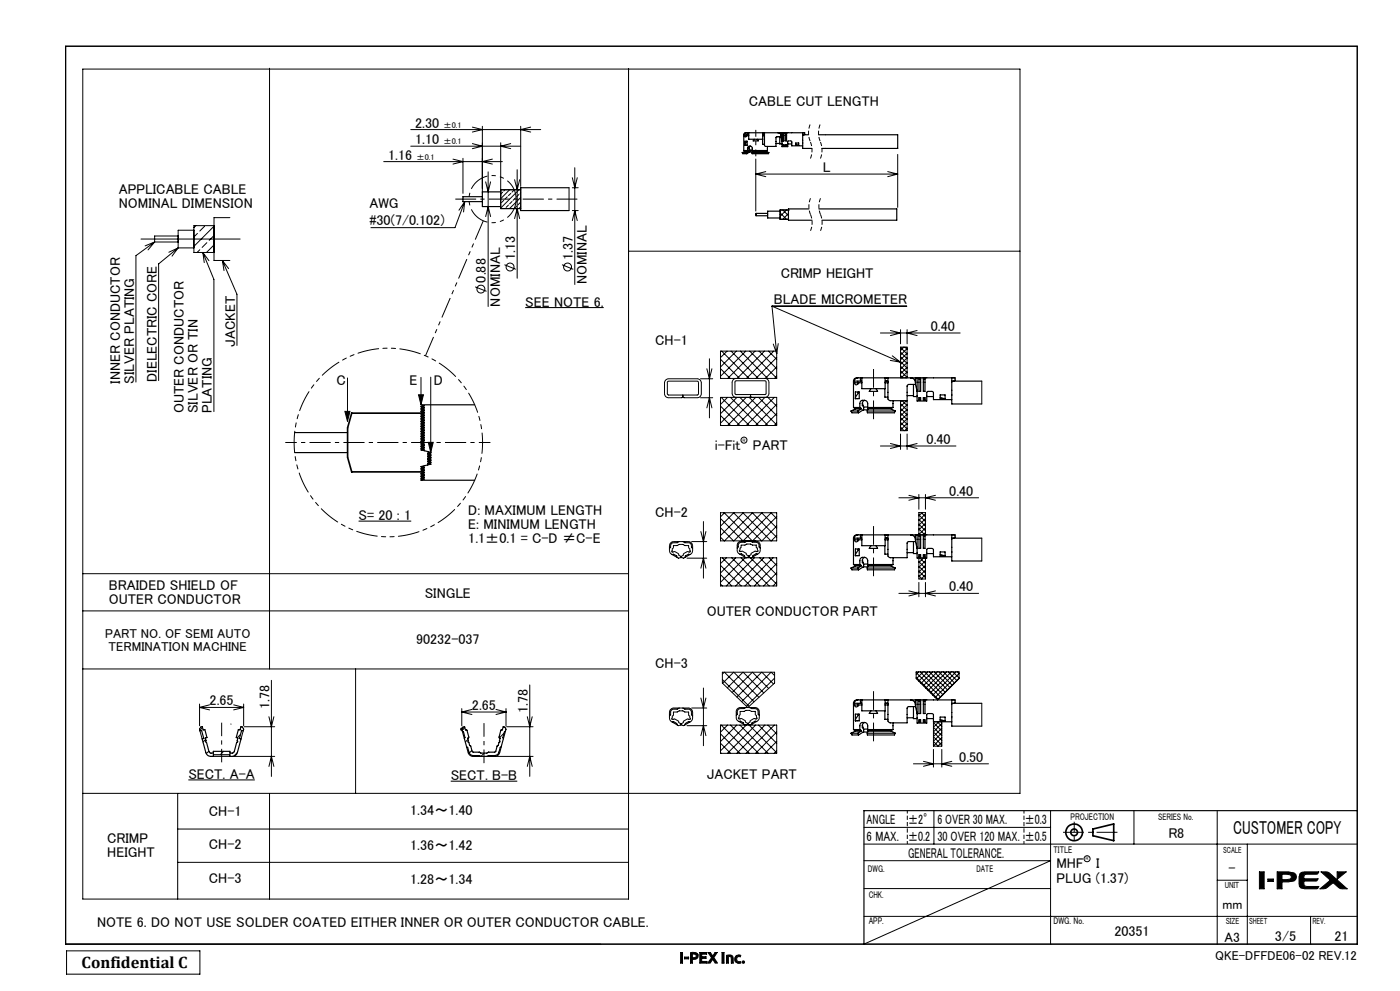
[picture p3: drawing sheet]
<svg xmlns="http://www.w3.org/2000/svg" width="420mm" height="297mm" viewBox="0 0 420 297" stroke-linecap="round" stroke-linejoin="round" font-family="sans-serif">
<g fill="none" stroke="#000" stroke-width=".35">
<path d="M19.7 13.9h387.5v269.1h-387.5zM223.9 39.8l-.5 .1-.3 .3v4.9M223.9 39.8l-.4 .1-.2 .5M223.9 39.8h4.9M224.4 39.8v.6M224.6 39.8v.9M228.8 39.8v.9M228.8 39.8h4.6M229.1 39.8h.2v.9M233.4 39.8a.85 .85 0 0 1 .9 .9M233.4 39.8h.9M234.3 39.8v.9"/>
<path d="M234.3 39.8h6.5M234.6 39.8v2.5M234.9 39.8v2.4h.3v-2.4M235.7 39.8v2.4h.3v-2.4M240.8 39.8v4.7h2.8M240.8 39.8h.6l-.2 .6M144.7 58.9h-5.8v1.5h5.8M150.2 57.5h-5.5v4.4h5.5M156.2 56.9h-6v5.6h6M170.7 56.3h-14.5v6.8h14.5M222.7 45.8h1.2M222.7 45.8l.1 .3h1.2"/>
<path d="M223.1 45.1h1.2M223.1 45.1l.3 .2M223.3 40.4h1.3M223.3 40.4v.3M223.3 40.7a.39 .39 0 0 0 .4 .4 .39 .39 0 0 0 .4-.4h.5M223.3 40.7h.6v.2M223.4 45.4h1.1M223.4 45.3h1.1M223.4 45.4l-.7 .4M223.4 45.3v.1M223.5 42.3h.7v1.2h-.7zM223.9 45.8l.1 .3"/>
<path d="M224 42.3l-.5 1.2M224.3 45.1v-.7a.71 .71 0 0 1 .7-.6 .71 .71 0 0 1 .7 .6v.7M224.3 45.1l.2 .2M224.5 45.4l-.6 .4M224.5 45.3v.1M224.6 40.7v1h4.2v-1M224.8 44.3l.1 .6M224.9 45h.8M224.9 45.5h.8M225.1 43.8a.8 .8 0 0 0-.1 1.4l-.1 .4-.9 .5M225.6 45.8v.3h4.9l.1-.3M225.6 45.8h5"/>
<path d="M225.7 45.1h4.5M225.7 45.1v.2M225.7 45.4h4.2M225.7 45.3h4.2M225.7 45.4l-.1 .4M225.7 45.3v.1M226.3 41.7l-.3 .5h1.5l-.3-.5M228.8 41.7v1.5h.5M228.8 40.4h.5M228.8 40.7h.5M229.1 40.4l.2 .1M229.3 40.7v2.4a.56 .56 0 0 0 .4 .8h3.1v-2.8l1.5-.1"/>
<path d="M229.9 45.4l.7 .4M229.9 45.3v.1M230.2 45.1l-.3 .2M230.3 43.9l-.1 1.2M232.8 43h1.1M233.9 41v2.1h.7M234.3 40.7v.3M234.3 41l.3 1.2M234.6 42.2h.1M234.9 43.4h.3v.4h-.3zM234.9 40h.3M234.9 43.6h.3"/>
<path d="M235.7 43.4h.3v.4h-.3zM235.7 40h.3M235.7 43.6h.3M236.3 43.1h1.2M236.5 42.2l-.2 .2v1.6h-1.7v-1.7M237.2 42.2l.3 .3v1.2h3.3M238.7 42.9h.9v.7h-.9zM238.7 43.3l.9 .3M240.8 40.4h1.8M245.6 40.4h23.7v4.1h-22.7M230.3 64h-3.5v.7h3.5M234 63.3h-3.7v2h3.7"/>
<path d="M236.5 62.9h-2.5v2.8h2.5M242.7 62.6h-6.2v3.4h7.1M245.7 62.6h23.3v3.4h-22.4M256.3 114.2h2.3M256.3 114.2l.1 .5M256.4 114.7a.64 .64 0 0 0 .6 .7 .64 .64 0 0 0 .6-.7h1M256.4 114.7h.9l.1 .3M256.6 117.5h1.2v2h-1.2zM257.4 113.2h-.3a.99 .99 0 0 0-1.1 1v7.9M257.4 113.2l-.7 .3-.4 .7M257.4 113.2h8.1M257.5 117.5l-.9 2"/>
<path d="M258.1 113.2v1M258.6 113.2v1.5M258.6 114.7v1.8h6.9M261.3 116.5l-.5 .8h2.5l-.5-.8M265.5 113.2v1.5M265.5 114.2h.9M265.5 113.2h7.7M265.5 114.7v4.3h.9M265.5 114.7h.9M266 113.2a.27 .27 0 0 1 .4 0 .27 .27 0 0 1 0 .4v1.1M266 114.2l.4 .2M266.4 114.7v3.7a1.27 1.27 0 0 0 .7 1.7h5l.1-4.6 .4-.3h2"/>
<path d="M272.1 118.6h1.9M273.2 113.2a1.45 1.45 0 0 1 1.4 1.5M273.2 113.2h1.4M274 115.2v3.6h1.1M274.6 113.2v1.5M274.6 113.2h10.9M274.6 114.7v.5M274.6 115.2l.5 2.1M275.1 113.2v7h2.9v-2.6l.4-.3h1.1l.5 .2v2.3h5.5M275.7 113.2v4.1h.5v-4.1M275.7 119.2h.5v.7h-.5zM275.7 113.6h.5"/>
<path d="M275.7 119.6h.5M277 113.2v4.1h.5v-4.1M277 119.2h.5v.7h-.5zM277 113.6h.5M277 119.6h.5M278 118.8h2M282 118.4h1.5v1.2h-1.5zM282 119.1l1.5 .5M285.5 113.2v7.9h9M285.5 114.2h9M285.5 113.2h1v.7l-.3 .3M88.4 135.6h15.9"/>
<path d="M88.4 129.6h15.9M142.4 121.3h-16.1l1 .3-1 .2 1 .3-1 .2 1 .3-1 .2 1 .3-1 .2 1 .3-1 .2 1 .3-1 .3 1 .2-1 .2 1 .3-1 .2 1 .3-1 .2 1 .3-1 .2 1 .3-1 .2 1 .3-1 .2 1 .3-1 .2 1 .3-1 .2 1 .3-1 .2 1 .3-1 .2 1 .3-1 .2 1 .3-1 .2 1 .3-1 .2 1 .3-1 .2 1 .3-1 .2 1 .3-1 .2 1 .3-1 .2 1 .3-1 .2 1 .3-1 .2 1 .3-1 .2 1 .3-1 .2 3 .8-1 .2 1 .3-1 .2 1 .3-1 .2 1 .3-1 .2 1 .3-1 .2 1 .3-1 .2 1 .3-1 .2 1 .3-3 .7 1 .3-1 .2 1 .3-1 .2 1 .3-1 .2 1 .3-1 .2 1 .3-1 .2 1 .3-1 .2 1 .3-1 .2 1 .3-1 .2 .4 .1M255.3 123.2h2.1M255.3 123.2l.3 .5h2M256 122.1h2M256 122.1l.5 .3M256.5 122.6h1.8M256.5 122.4h1.8M256.5 122.6l-1.2 .6M256.5 122.4v.2M257.4 123.2l.2 .5M258 122.1v-1.1a1.2 1.2 0 0 1 1.1-1 1.2 1.2 0 0 1 1.2 1v1.1"/>
<path d="M258 122.1l.3 .3M258.3 122.6l-.9 .6M258.3 122.4v.2M258.7 120.7l.3 1.1M259 122h1.3M259 122.7l1.3 .1M259.4 120a1.16 1.16 0 0 0-.3 2l-.1 .8-1.4 .9M260.2 123.2v.5h8.1l.3-.5M260.2 123.2h8.4M260.3 122.1h7.6M260.3 122.1l.1 .3M260.4 122.6h7"/>
<path d="M260.4 122.4h7M260.4 122.6l-.2 .6M260.4 122.4v.2M267.4 122.6l1.2 .6M267.4 122.4v.2M267.9 122.1l-.5 .3M268 120.1l-.1 2M126.3 143.9h16.1M255.3 170.2h2.1M255.3 170.2l.3 .6h2M256 169.2h2M256 169.2l.5 .2"/>
<path d="M256.3 161.3h2.3M256.3 161.3l.1 .5M256.4 161.8a.64 .64 0 0 0 .6 .6 .64 .64 0 0 0 .6-.6h1M256.4 161.8h.9l.1 .3M256.5 169.6h1.8M256.5 169.4h1.8M256.5 169.4v.2M256.5 169.6l-1.2 .6M256.6 164.5h1.2v2h-1.2zM257.4 160.3h-.3a.99 .99 0 0 0-1.1 1v7.9M257.4 160.3l-.9 .4-.2 .6M257.4 160.3h8.1"/>
<path d="M257.4 170.2l.2 .6M257.5 164.5l-.9 2M258 169.2v-1.1a1.19 1.19 0 0 1 1.1-1.1 1.19 1.19 0 0 1 1.2 1.1v1.1M258 169.2l.3 .2M258.1 160.3v1M258.3 169.4v.2M258.3 169.6l-.9 .6M258.6 160.3v1.5M258.6 161.8v1.7h6.9M258.7 167.8l.3 1M259 169h1.3M259 169.8l1.3 .1"/>
<path d="M259.4 167.1a1.16 1.16 0 0 0-.3 2l-.1 .7-1.4 1M260.2 170.2v.6h8.1l.3-.6M260.2 170.2h8.4M260.3 169.2h7.6M260.3 169.2l.1 .2M260.4 169.6h7M260.4 169.4h7M260.4 169.4v.2M260.4 169.6l-.2 .6M261.3 163.5l-.5 .9h2.5l-.5-.9M265.5 160.3v1.5M265.5 161.3h.9"/>
<path d="M265.5 160.3h7.7M265.5 161.8v4.3h.9M265.5 161.8h.9M266 160.3h.4v1.5M266 161.3l.4 .2M266.4 161.8v3.7a1.24 1.24 0 0 0 .7 1.6h5l.1-4.5 .4-.3h2M267.4 169.4v.2M267.4 169.6l1.2 .6M267.9 169.2l-.5 .2M268 167.1l-.1 2.1M272.1 165.6h1.9M273.2 160.3a1.45 1.45 0 0 1 1.4 1.5"/>
<path d="M273.2 160.3h1.4M274 162.3v3.6h1.1M274.6 160.3v1.5M274.6 161.8v.5M274.6 160.3h10.9M274.6 162.3l.5 2M275.1 160.3v6.9h2.9v-2.5l.4-.3h1.3l.3 .3v2.2h5.5M275.7 160.3v4.1h.5v-4.1M275.7 166.2h.5v.8h-.5zM275.7 160.7h.5M275.7 166.6h.5M277 160.3v4.1h.5v-4.1"/>
<path d="M277 166.2h.5v.8h-.5zM277 160.7h.5M277 166.6h.5M278 165.9h2M282 165.4h1.5v1.2h-1.5zM282 166.2l1.5 .4M285.5 160.3v7.8h9M285.5 161.3h9M285.5 160.3h1v.7l-.3 .3M60.2 217.9l.5-.1 .3 1 .5-.2 .6 2.4-.5 .2 .2 .8a.26 .26 0 0 0-.2 .3 .26 .26 0 0 0 .3 .2l.8 2.9 .6 .3h.7v-.5h5v.5h.9l.3-.3 .8-2.9a.26 .26 0 0 0 .3-.2 .26 .26 0 0 0-.1-.3l.2-.8-.5-.2 .6-2.4 .5 .2 .3-1 .4 .1 .4 .6-.1 .5-.5-.1-.7 2.4 .5 .1-1.1 4.1a1.75 1.75 0 0 1-2.2 1.2v-.5h-5v.5a1.78 1.78 0 0 1-2.3-1.2l-1.1-4.1 .5-.1-.6-2.4-.5 .1-.1-.5zM138.7 219.1l-.2-.6 .4-.6 .5-.1 .2 1h.5l.6 2.1-.4 .3 .2 .8a.26 .26 0 0 0-.2 .3 .26 .26 0 0 0 .4 .2l1 2.8 2.1 .1 .5 .3 4.3-.3 1.1-2.9a.25 .25 0 0 0 .3-.2 .25 .25 0 0 0-.2-.3l.2-.8-.3-.3 .5-2 .5-.1 .3-1 .4 .1 .4 .6-.2 .6M138.7 219.1l.3 .2 .5 1.7-.2 .4"/>
<path d="M138.7 219.1l.6 2.3M151.6 219.1l-.3 .2-.5 1.7 .2 .4M151.6 219.1l-1.2 4.7M255.3 219.7h2.1M255.3 219.7l.3 .6h2M256 218.6h2M256 218.6l.5 .3M256.3 210.8h2.3M256.3 210.8l.1 .5M256.4 211.3a.64 .64 0 0 0 .6 .6 .64 .64 0 0 0 .6-.6h1M256.4 211.3h.9l.1 .3M256.5 219.1h1.8"/>
<path d="M256.5 218.9h1.8M256.5 218.9v.2M256.5 219.1l-1.2 .6M256.6 214h1.2v2h-1.2zM257.4 209.8h-.3a.99 .99 0 0 0-1.1 1v7.8M257.4 209.8a1.07 1.07 0 0 0-1.1 1M257.4 209.8h8.1M257.4 219.7l.2 .6M257.5 214l-.9 2M258 218.6a2.03 2.03 0 0 1 .3-1.9l.7-.2a1.12 1.12 0 0 1 1.3 1v1.1M258 218.6l.3 .3M258.1 209.8v1"/>
<path d="M258.3 218.9v.2M258.3 219.1l-.9 .6M258.6 209.8v1.5M258.6 211.3v1.7h6.9M258.7 217.3l.3 1M259 218.5h1.3M259 219.2l1.3 .2M259.4 216.5a1.19 1.19 0 0 0-.3 2.1l-.1 .7-1.4 1M260.2 219.7v.6h8.1l.3-.6M260.2 219.7h8.4M260.3 218.6h7.6M260.3 218.6l.1 .3"/>
<path d="M260.4 219.1h7M260.4 218.9h7M260.4 218.9v.2M260.4 219.1l-.2 .6M261.3 213l-.5 .8h2.5l-.5-.8M265.5 209.8v1.5M265.5 210.8h.9M265.5 209.8h7.7M265.5 211.3v4.3h.9M265.5 211.3h.9M266 209.8h.4v1.5M266 210.8l.4 .2"/>
<path d="M266.4 211.3v3.7a1.27 1.27 0 0 0 .7 1.6h5l.1-4.5 .4-.3h2M267.4 218.9v.2M267.4 219.1l1.2 .6M267.9 218.6l-.5 .3M268 216.6l-.1 2M272.1 215.1h1.9M273.2 209.8a1.51 1.51 0 0 1 1.4 1.5M273.2 209.8h1.4M274 211.8v3.6h1.1M274.6 209.8v1.5M274.6 211.3v.5M274.6 209.8h10.9"/>
<path d="M274.6 211.8l.5 2M275.1 213.9v2.8h2.9v-2.5l.3-.3h1.2l.5 .2v2.2h5.5M275.1 213.9h.1M275.1 209.8v4.1M275.7 209.8v4.1h.5v-4.1M275.7 215.7h.5v.8h-.5zM275.7 210.2h.5M275.7 216.1h.5M277 209.8v4.1h.5v-4.1M277 215.7h.5v.8h-.5zM277 210.2h.5M277 216.1h.5"/>
<path d="M278 215.4h2M282 214.9h1.5v1.2h-1.5zM282 215.6l1.5 .5M285.5 209.8v7.8h9M285.5 210.8h9M285.5 209.8h1v.7l-.3 .3M139.3 221.4l.7 2.4M140 223.8l.3 .2 .4 1.4a1.3 1.3 0 0 0 1.3 1h1.8l.5 .3M140 223.8l.7 2.2 1.1 .7h7l1-.9 .6-2M150.4 223.8l-.3 .2-.4 1.4a1.37 1.37 0 0 1-1.3 1h-1.9l-.4 .3M407.2 243h-148v40"/>
</g>
<g fill="none" stroke="#000" stroke-width=".3">
<path d="M19.7 13.9h387.5v269.1h-387.5zM80.9 20.5v180M123.2 38.8h39M141.7 38.1l3 .7-3 .8M144.7 37.8v20.2M156.2 37.8v18.1M159.2 38.1l-3 .7 3 .8M188.6 20.7v248.7h-163.8v-248.7h281.2v217.1h-281.2M115.1 48.4h35.6M123.2 43.8h33M135.9 47.7l3 .7-3 .8M138.9 47.4v10.6"/>
<path d="M141.7 43l3 .8-3 .8M145.7 54.5l.7 3 .8-3M146.4 51.5v40.4M147.7 47.7l-3 .7 3 .8M150.2 42.8v19.7h6v-5.6h-6M150.8 57.6l-.6 .6M151.5 56.9l-.4 .4M152.2 59l-.7 .7M152.9 56.9l-2.7 2.6M153.2 43l-3 .8 3 .8M153.2 58l-.7 .6M154.3 56.9l-.7 .7"/>
<path d="M154.4 53.9l.8 3 .7-3M154.6 59.3l-.7 .7M155.2 50.9v32.5M155.7 58.3l-.7 .7M155.7 56.9l-5.5 5.5M156.2 59.2l-3.3 3.3M156.2 57.8l-.2 .2M170.7 56.3v6.8M171.7 56.3h1.8M171.7 53.3l.7 3 .8-3M172.4 50.3v35M226.7 52.2h42.6"/>
<path d="M226.7 52.2l3 .7M226.7 47.7v15.5M229.7 51.4l-3 .8M236.5 42.2h.7M266.3 51.4l3 .8M269.3 52.2l-3 .7M269.3 46.3v15.9M42.3 71.6h29.7M46.4 72.5l-5.6 4.1v37.9M46.4 72.5l-2 2.4M46.4 72.5l-2.9 1.2M46.4 72.5h7"/>
<path d="M53.4 74.3l-5.8 4.8v34.9M53.4 74.3l-1.8 2.5M53.4 74.3l-2.7 1.3M53.4 74.3h4.8M53.4 70.7h-7v1.8M58.2 69h-4.8v5.3M58.7 67.6l-.5 .6M59.2 70l-1 1M59.9 74.9l-.8 .8M60.9 75.7l3.3 8v39.7M60.9 75.7l1.8 2.4M60.9 75.7l.4 3"/>
<path d="M61.3 67.8l-1.4 1.4M62.1 72.7l-1.5 1.5M64.1 70.7l-1.3 1.3M64.2 67.6h-6v8.1h6M64.2 67.8l-6 6M64.2 73.4l-2.3 2.3M66.7 78.1l4.4 10.1v15.3M66.7 78.1l1.9 2.4M66.7 78.1l.5 3M69 65.2h-4.8v12.9h4.8M139.4 60.4l-2.9 7.8h-25.2M139.4 60.4l-.3 3.1"/>
<path d="M139.4 60.4l-1.7 2.6M145.7 64.9l.7-3 .8 3M151.1 60l-.7 .7M151.3 79.3l3.4 1.4M152.5 61.5l-.7 .7M153.6 60.4l-.7 .7M154.4 65.5l.8-3 .7 3M155 61.8l-.7 .7M156 60.7l-.7 .8M156.2 62l-.5 .5M168.6 79.3l3.4 1.4M171.7 63.1h1.8"/>
<path d="M171.7 66.1l.7-3 .8 3M188.6 75.3h117.4M234 62.9h2.5v2.8h-2.5zM234 65.5l.3 .2M234 63.8l1.9 1.9M234.3 62.9l-.3 .2M234.8 62.9l1.7 1.7M235.9 62.9l-1.9 1.9M236.5 62.9h.1M236.5 64l-1.7 1.7M142.6 86l3.3 1.3M231.6 91.8h40.4"/>
<path d="M231.6 91.8l1.4 14.2M231.6 91.8l38.6 16.7M264.1 99.8h23.9M267.1 99.1l3.1 .7-3.1 .8M270.2 98.8v4.2M272.1 98.8v4.2M275.1 99.1l-3 .7 3 .8M104.2 113.3v13M125.6 118.3h1.4l-.7 3zM126.3 113.1v8.2M129.2 113v22.6M199.6 114l.8-.5 9.1 .1 .6 .4 .3 .6v3.7l-.4 .5-.7 .4h-4.1l-.3-.3-.3 .3-4.5-.1-.4-.3-.3-.7v-3.5z"/>
<path d="M200.5 118.4h8.7M200.7 118.4l-.5-.4v-3.4l.4-.4 8.7 .1 .3 .3v3.4l-.5 .4M204.9 118.4v.5M210.1 119.2h3.7M210.1 113.5h3.7M212.1 110.5l.7 3 .8-3M212.8 107.5v17.7M216.1 105.2h16.9v8.2h-16.9zM216.1 119.1h16.9v8.4h-16.9zM216.1 113.3l.2 .1M216.1 110.5l3 2.9M216.1 107.7l5.8 5.7"/>
<path d="M216.4 119.1l8.4 8.4M216.5 105.2l8.2 8.2M218.1 105.2l-2 2M218.3 119.1l-2.2 2.1M219.1 119.1l8.5 8.4M219.3 105.2l8.2 8.2M220.8 118.2h8.7M220.9 105.2l-4.8 4.8M220.9 113.4l-.6 .2-.6 .7-.1 3.5 .4 .9 .9 .4M221 118.2l-.5-.3v-3.4l.3-.4h8.7l.3 .4v3.4l-.5 .3M221.1 119.1l-5 4.9M222 119.1l8.4 8.4"/>
<path d="M222.1 105.2l8.2 8.2M223.7 105.2l-7.6 7.6M223.9 119.1l-7.8 7.7M224.8 119.1l8.2 8.2M224.9 105.2l8.1 8.1M225.2 118.2v.6M225.2 118.8l.3 .3M225.2 118.8l-.3 .3M226.5 105.2l-8.2 8.2M226.7 119.1l-8.4 8.4M227.6 119.1l5.4 5.5M227.7 105.2l5.3 5.3"/>
<path d="M229.3 105.2l-8.1 8.2M229.4 113.4l.9 .4 .4 .7-.1 3.8-.4 .5-.8 .3M229.5 119.1l-8.4 8.4M230.4 119.1l2.6 2.6M230.5 105.2l2.5 2.5M232 103.1l1 2.9M232.1 105.2l-8.2 8.2M232.3 119.1l-8.4 8.4M233 107.1l-6.2 6.3M233 110l-3.4 3.4M233 112.7l-.6 .7M233.5 103l-.5 3"/>
<path d="M267.1 108l3.1 .5M267.7 106.6l2.5 1.9M270.2 104h1.9v9.2h-1.9zM270.2 112.5l.6 .7M270.2 111.1l1.9 2M270.2 109.7l1.9 2M270.2 108.3l1.9 2M270.2 106.9l1.9 2M270.2 105.5l1.9 2M270.2 104.1l1.9 2M271.1 104l-.9 1.1M271.5 104l.6 .7"/>
<path d="M272.1 104.5l-1.9 1.9M272.1 110.1l-1.9 1.9M272.1 105.8l-1.9 2M272.1 107.2l-1.9 2.1M272.1 108.7l-1.9 2M272.1 111.5l-1.7 1.7M272.1 112.9l-.3 .3M294.5 114.2v6.9M103.5 123.3h1.5l-.8 3zM128.5 132.6h1.5l-.8 3zM212.1 122.2l.7-3 .8 3M216.1 127.3l.3 .2"/>
<path d="M216.1 124.5l3.1 3M216.1 121.7l5.9 5.8M233 121.2l-6.3 6.3M233 124l-3.5 3.5M233 126.8l-.7 .7M264.1 133.7h22.7M267.1 132.9l3.1 .8-3.1 .7M270.2 120.1h1.9v9h-1.9zM270.2 130.1v4.6M270.2 128l1 1.1M270.2 126.6l1.9 2M270.2 125.2l1.9 2"/>
<path d="M270.2 123.8l1.9 2M270.2 122.4l1.9 2M270.2 121l1.9 2M270.5 120.1l-.3 .4M270.7 120.1l1.4 1.5M271.9 120.1l-1.7 1.8M272.1 120.1v.1M272.1 130.1v4.6M272.1 121.3l-1.9 2M272.1 122.7l-1.9 2M272.1 124.1l-1.9 2M272.1 125.5l-1.9 2"/>
<path d="M272.1 126.9l-1.9 2M272.1 128.3l-.7 .8M275.1 132.9l-3 .8 3 .7M210.3 159.3l.7 3 .8-3M211 156.3v17M216.1 153.7h16.9v8.4h-16.9zM216.1 158.2l4 3.9M216.1 155.4l6.8 6.7M217.2 153.7l8.5 8.4M217.4 153.7l-1.3 1.2M220.1 153.7l8.4 8.4M220.2 153.7l-4.1 4"/>
<path d="M222.8 153.7l8.5 8.4M223 153.7l-6.9 6.8M225.7 153.7l7.3 7.3M225.8 153.7l-8.5 8.4M228.5 153.7l4.5 4.5M228.6 153.7l-8.4 8.4M231.3 153.7l1.7 1.7M231.4 153.7l-8.4 8.4M233 154.8l-7.2 7.3M233 157.7l-4.4 4.4M269.7 149.2h23.9M272.7 148.4l3 .8-3 .7"/>
<path d="M275.7 148.2v4.4M275.7 153.6h1.9v6.7h-1.9zM275.7 159.9l.3 .4M275.7 158.5l1.8 1.8M275.7 157.1l1.9 2M275.7 155.7l1.9 2M275.7 154.3l1.9 2M276.4 153.6l1.2 1.3M276.6 153.6l-.9 1M277.6 148.2v4.4M277.6 154l-1.9 2M277.6 155.4l-1.9 2"/>
<path d="M277.6 156.8l-1.9 2M277.6 158.2l-1.9 2M277.6 159.6l-.6 .7M280.6 148.4l-3 .8 3 .7M24.8 171.9h163.8M201.4 162.6l.6-.3h4.7l.5 .2 .4 .4 .2 .7-.1 1.9-.5 .6-2.1 1.2-.6-.2-.2-.3-.2 .3-.6 .2-2-1.2-.6-.6-.1-1.9zM201.6 166.2l.5-.1 .9 .5 .2 .5M202 163.5h1.2l.6-.3 2.8 .3v.6l.3 .3v.6l.2 .1a.38 .38 0 0 1-.2 .4 .38 .38 0 0 1-.5-.2l-1.2 .6-.2 .5-.7 .4-.7-.4-.2-.5-.9-.6-.9 .1zM203.8 162.3l-.6 .4h-1.5l-.3 .3-.2 1-.4 .4M204.9 162.3l.6 .4h1.4l.4 .3 .1 1 .4 .4M206.1 167.3h5.9M207 166.2l-.4-.1-1 .5-.1 .5"/>
<path d="M207.5 162.3h4.5M210.3 170.3l.7-3 .8 3M216.1 167.2h16.9v8.4h-16.9zM216.1 161l1.2 1.1M216.1 175l.6 .6M216.1 172.2l3.4 3.4M216.1 169.4l6.3 6.2M216.7 167.2l8.4 8.4M217.9 167.2l-1.8 1.7M219.5 167.2l8.5 8.4M220.7 167.2l-4.6 4.5M221.5 162.6l.8-.4 5 .1 .7 .8v2.1l-.4 .7-2.2 1.3-.6-.2-.2-.4-.2 .4-.6 .2-2.1-1.3-.5-.5v-2.1z"/>
<path d="M221.9 166.1l.5-.2 .9 .6 .1 .5M222.3 167.2l8.5 8.4M222.3 163.4h1.2l.5-.3 2.8 .3 .1 .6 .3 .2 .2 1-.5 .1-.4-.1-1.1 .6-.1 .4-.7 .4-.7-.4-.1-.4-1-.6h-1zM223.5 167.2l-7.4 7.3M224 162.2l-.5 .3-1.6 .2-.4 .5v.7l-.3 .3M225.1 162.2l.6 .3 1.6 .2 .4 .5v.7l.4 .3M225.1 167.2l7.9 7.9M226.3 167.2l-8.4 8.4M227.3 166.1l-.5-.2-.9 .6-.2 .5M227.9 167.2l5.1 5.1M229.1 167.2l-8.4 8.4M230.8 167.2l2.2 2.3"/>
<path d="M231.9 167.2l-8.4 8.4M233 160.5l-1.6 1.6M233 168.9l-6.7 6.7M233 171.7l-3.9 3.9M233 174.5l-1.1 1.1M269.7 177.8h23.9M272.7 177.1l3 .7-3 .8M275.7 167.2h1.9v6.3h-1.9zM275.7 174.6v4.3M275.7 172.5l.9 1M275.7 171.1l1.9 2M275.7 169.7l1.9 2"/>
<path d="M275.7 168.3l1.9 2M276 167.2l1.6 1.7M277 167.2l-1.3 1.4M277.4 167.2l.2 .3M277.6 174.6v4.3M277.6 168.1l-1.9 1.9M277.6 169.4l-1.9 2M277.6 170.8l-1.9 2.1M277.6 172.3l-1.2 1.2M280.6 177.1l-3 .7 3 .8M294.5 161.3v6.8M24.8 183.1h163.8"/>
<path d="M24.8 200.5h163.8M59.9 212h13.2M59.9 211v6.5M59.9 212l3 .8M60 219l.6 2.4M60.7 218l-.8 .9M62.9 211.2l-3 .8M69.3 217v.1M70.1 211.2l3 .8M73 219l-.7 2.4M73.1 211v6.5M73.1 212l-3 .8"/>
<path d="M73.3 217.8h9.1M80.7 214.8l.7 3 .8-3M81.4 203.9v28.8M106.7 200.5v37.3M138 218.5h1.1M138.2 218.2l.7 .7M138.5 213.4h13.3M138.5 212.4v5.1M138.5 213.4l3.1 .7M138.5 218v1M138.9 218.2l-.7 .7M139.5 218l-.9 .9"/>
<path d="M141.6 212.6l-3.1 .8M148.8 212.6l3 .8M151.2 219.7l-1.4 1.5M151.8 212.4v5.1M151.8 213.4l-3 .7M152 217.8h7.9M158.2 214.8l.7 3 .8-3M158.9 205.3v27.4M201.1 212.7l.9-.5h4.7l.5 .2 .4 .4 .2 .7-.1 2.2-.4 .5-2.2 1.3-.6-.2-.2-.3-.2 .3-.6 .2-2.1-1.3-.5-.5-.1-2.2zM201.6 216.4l.5-.2 .9 .6 .2 .5M202.1 213.4h1.1l.6-.4 2.8 .4v.9l.3 .3v.6l.3 .2-.2 .2-.9-.1-1 .6-.1 .4-.7 .5-.7-.5-.1-.4-1.3-.6a.34 .34 0 0 1-.4 .1 .34 .34 0 0 1-.2-.4l.1-.6 .3-.3zM203.8 212.2l-.6 .3h-1.2l-.5 .3-.3 .5v.9l-.4 .4"/>
<path d="M204.9 212.2l.6 .3h1.2l.5 .3 .2 .5v.9l.4 .4M206.1 217.5h5.9M207 216.4l-.4-.2-1 .6-.1 .5M207.5 212.2h4.5M210.3 209.2l.7 3 .8-3M211 206.2v17.3M216.1 217.3h16.9v8.5h-16.9zM216.1 219.9l5.9 5.9M216.4 217.3l8.4 8.5M216.7 201.5h15.7v3.2l-8.1 7.4-7.6-7.4zM216.7 203.7l8 8M216.8 204.8l3.3-3.3 7.6 7.5"/>
<path d="M217.3 201.5l-.6 .5M217.3 201.5l8.9 8.8M218.3 217.3l-2.2 2.1M219.1 217.3l8.5 8.5M221.1 217.3l-5 4.9M221.2 212.4l.8-.3 5 .1 .8 .8-.1 2.5-.5 .6-2.1 1.2-.6-.1-.2-.4-.2 .4-.6 .1-2-1.2-.6-.6v-2.4zM221.7 216.2l.4-.1 .9 .5 .2 .5M222 217.3l8.4 8.5M222 213.3l1.2-.1 .6-.3 2.8 .3v.9l.3 .3v.6l.2 .1a.41 .41 0 0 1-.3 .4 .41 .41 0 0 1-.4-.2l-1.3 .7-.1 .4-.7 .4-.7-.4-.1-.4-1.3-.6a.35 .35 0 0 1-.4 .1 .35 .35 0 0 1-.2-.4l.1-.7 .3-.3zM222.9 201.5l-4.7 4.7M223 201.5l6.1 6.2M223.8 212.1l-.6 .3-1.6 .1-.4 .5v1.1l-.3 .3"/>
<path d="M223.9 217.3l-7.8 7.7M224.8 217.3l8.2 8.3M224.9 212.1l.6 .3 1.5 .1 .4 .5v1.1l.4 .3M225.7 201.5l-6.1 6M225.7 201.5l4.9 4.8M226.7 217.3l-8.5 8.5M227 216.2l-.4-.1-1 .5-.1 .5M227.6 217.3l5.4 5.5M228.5 201.5l-7.4 7.4M228.6 201.5l3.5 3.5M229.5 217.3l-8.4 8.5M230.4 217.3l2.6 2.7"/>
<path d="M231.3 201.5l-8.8 8.8M231.4 201.5l1 1M232.3 217.3l-8.5 8.5M232.4 203.2l-8.5 8.5M233 219.4l-6.3 6.4M274.8 201.4h12.9v2l-6.4 6.4-6.5-6.4zM274.8 203l6.7 6.6M274.8 201.6l7.4 7.3M275.6 201.4l-.8 .7M276 201.4l6.9 6.8M277 201.4l-2.1 2M277.4 201.4l6.2 6.1"/>
<path d="M278.4 201.4l-2.8 2.7M278.8 201.4l5.5 5.4M279.8 201.4l-3.5 3.4M280 216.3h2.5v7.3h-2.5zM280 216.6l2.5 2.5M280.2 201.4l4.8 4.7M280.2 216.3l-.2 .2M281.2 201.4l-4.2 4.1M281.2 216.3l1.3 1.4M281.7 201.4l4 4M281.7 216.3l-1.7 1.6 2.5 2.6M282.5 216.8l-2.5 2.6 2.5 2.5"/>
<path d="M282.5 218.2l-2.5 2.5M282.5 219.6l-2.5 2.5M282.6 201.4l-4.9 4.8M283 201.4l3.4 3.3M284 201.4l-5.6 5.5M284.4 201.4l2.7 2.6M285.4 201.4l-6.3 6.2M285.9 201.4l1.8 1.8M286.8 201.4l-7 6.9M287.3 201.4l.4 .4-7.2 7.3M287.7 203.2l-6.5 6.5M294.5 210.8v6.8"/>
<path d="M53.3 237.8v31.6M61.7 221.6l-.8 .8M62.7 225.1l-.8 .8M64 226.7h5M67.1 225.2l-1 1M70 226.7h12.4M71.2 225.5l-1.1 1.1M72.2 220.1l-1 1M80.7 229.7l.7-3 .8 3M80.9 237.8v31.6M140.4 221.6l-.8 .8M141.6 224.9l-.8 .8"/>
<path d="M145.3 225.7l-1 1M147.1 226.7h12.8M158.2 229.7l.7-3 .8 3M210.3 220.5l.7-3 .8 3M216.1 225.5l.3 .3M216.1 222.7l3.1 3.1M233 222.2l-3.5 3.6M233 225l-.7 .8M274 228.9h22.5M277 228.2l3 .7-3 .8M280 224.6v5.3M280 222.2l1.4 1.4"/>
<path d="M280 220.8l2.5 2.5M282.5 224.6v5.3M282.5 221l-2.4 2.6M282.5 222.5l-1.1 1.1M285.5 228.2l-3 .7 3 .8M53.3 248.5h135.3M53.3 258.4h135.3M259.2 257.9h56l-56 25.1M259.2 253h148M259.2 248h56M280.2 243v10M315.2 243v40"/>
<path d="M340.2 243v10M365.2 243v40M374.2 253v30M259.2 274.6h148M259.2 266.3h56M365.2 263.8h9M377.8 261.3h1.4v5.1h-1.4zM380.4 263.5h1.6v.7h-1.6zM383.2 261.3h3.3l1.8 .4a1.38 1.38 0 0 1 0 2.3l-1.8 .3h-1.9v2.1h-1.4zM384.6 262l2.4 .2a.71 .71 0 0 1 0 1.3l-2.4 .1zM390 261.8l.6-.4 .9-.1h4.1l-.3 .6-.4 .1-3.5 .1-.2 .6v.7h4.2l-.4 .6-3.8 .1 .1 1.4 .7 .2h3.6l-.3 .6-3.8 .1-1.3-.3a4.8 4.8 0 0 1-.2-4.3zM393.2 274.6v8.4"/>
<path d="M396.3 261.3l2.1 .1 .5 .3 5.2 4.7a3.8 3.8 0 0 1-4.2-1.9l-2.2 1.8-1.7 .1 3.1-2.6zM401.1 261.3h2.8l-2.8 2.2zM20 285h40v7h-40zM204.2 285.5h.6v3.1h-.6zM205.4 286.8h1.2v.6h-1.2zM207.2 285.5l.4-.1a1.65 1.65 0 0 1 1.9 .7l-.2 .9-.5 .4-1.1 .1v1.1h-.5zM207.7 286l1.1 .2-.1 .7-1 .1zM209.9 285.5h2.1v.5h-1.5v.7h1.3v.5h-1.3v.9h1.6v.5h-2.2zM212.4 285.5h.7l.7 1 .7-1h.7l-1.1 1.5 1.1 1.6h-.6l-.8-1.1-.8 1.1h-.6l1.1-1.6zM216.6 285.5h.6v3.1h-.6zM217.9 286.3l.8-.1a.96 .96 0 0 1 1.3 1.1v1.3h-.6l-.1-1.7-.8-.2v1.9h-.6zM220.9 286.4l.8-.2 .5 .1-.1 .5-.6-.1-.4 .2-.1 .5 .1 .6 .4 .2 .7-.1 .1 .5-.9 .1-.8-.4-.1-.3a1.59 1.59 0 0 1 .4-1.6z"/>
<path d="M222.7 288.1h.6v.5h-.6z"/>
<circle cx="144.3" cy="86.6" r="1.19"/>
<circle cx="153" cy="80" r="1.19"/>
<circle cx="170.3" cy="80" r="1.19"/>
<circle cx="223.2" cy="131.9" r=".92"/>
<circle cx="326.1" cy="257.4" r=".91"/>
</g>
<path d="M144.8 132.8a28.3 28.3 0 0 0-41.8-25 28.3 28.3 0 0 0-1.6 48.7 28.3 28.3 0 0 0 43.3-22.2l.1-1.5" fill="none" stroke="#000" stroke-width=".3" stroke-dasharray="6.3 1.3 1.3 1.3 1.3 1.3" stroke-dashoffset="3.3"/>
<g fill="none" stroke="#000" stroke-width=".5">
<path d="M126.3 123.8h-20.8l-1.2 4.4v8.9l1.2 4.3h20.8M327.9 248.5l6.2-1.6v5.1l-6.2-1.5z"/>
<circle cx="322.2" cy="249.4" r="2.5"/>
<circle cx="322.3" cy="249.5" r="1.01"/>
</g>
<path d="M136.6 59.7h36.6M335.2 249.4h-16.3" fill="none" stroke="#000" stroke-width=".3" stroke-dasharray="6.3 1.3 1.3 1.3" stroke-dashoffset=".1" stroke-linecap="butt"/>
<path d="M322.3 246.3v6.5" fill="none" stroke="#000" stroke-width=".3" stroke-dasharray="6.3 1.3 1.3 1.3" stroke-dashoffset="3.2" stroke-linecap="butt"/>
<path d="M272.2 242.9v10M307.2 252.9v-10" fill="none" stroke="#000" stroke-width=".3" stroke-dasharray="1.3 .6" stroke-dashoffset=".4" stroke-linecap="butt"/>
<g fill="#000">
<path d="M377.8 261.3v5.1h1.4v-5.1zM380.4 263.5v.7h1.6v-.7zM383.2 261.3v5.1h1.4v-2.1h1.9a1.8 1.8 0 0 0 2.4-1.6 1.88 1.88 0 0 0-2.4-1.4zM384.6 262l2.5 .2 .3 .5-.1 .5-.8 .4h-1.9zM390.1 261.6l-.4 .9v2.3a1.41 1.41 0 0 0 1.8 1.6h3.5l.4-.2 .2-.5h-3.8l-.5-.2-.1-1.4h3.7l.5-.7h-4.2v-.9l.6-.5h3.3l.5-.7h-4.2zM396.3 261.3l2.8 2.5-3.1 2.6 1.7-.1 2.2-1.8 2.1 1.8 2.1 .1-5.5-4.9zM401.1 261.3v2.2l2.8-2.2z" fill-rule="evenodd"/>
<path d="M204.2 285.5h.6v3.1h-.6zM205.4 286.8h1.2v.6h-1.2zM207.2 285.5h1.5l.8 .6-.1 .8-.2 .4-1.5 .2v1.1h-.5zM207.7 286v1h.7l.4-.2-.1-.8zM209.9 285.5h2.1v.5h-1.5v.7h1.3v.5h-1.3v.9h1.6v.5h-2.2zM212.4 285.5h.7l.7 1 .7-1h.7l-1.1 1.5 1.1 1.6h-.6l-.8-1.1-.8 1.1h-.6l1.1-1.6zM216.6 285.5h.6v3.1h-.6zM217.9 286.3l1.4-.1 .4 .2 .3 .7v1.5h-.6v-1.5l-.4-.4h-.5v1.9h-.6zM220.7 286.6l.8-.4 .7 .1-.1 .5h-.9l-.2 .9 .3 .5 .9-.1 .1 .5-1 .1-.7-.4-.2-1.1zM222.6 288.3a.4 .4 0 0 1 .8 0 .4 .4 0 0 1-.8 0z" fill-rule="evenodd"/>
</g>
<path d="M157.6 92.2h23.5M107.6 156.2h15.8M56.5 233.7h19.9M135.2 234.1h20" fill="none" stroke="#000" stroke-width=".31"/>
<path d="M243.1 37.2l-.5 2.6 .5 2.6M246.1 37.2l-.5 2.6 .5 2.6M243.1 42.4l.5 2.6-.5 2.6M246.1 42.4l.5 2.6-.5 2.6" fill="none" stroke="#000" stroke-width=".3" stroke-dasharray="1.3 .6" stroke-dashoffset="-.1" stroke-linecap="butt"/>
<path d="M243.2 59.4l-.5 2.5 .5 2.4M246.2 59.4l-.5 2.5 .5 2.4M243.2 64.3l.4 2.4-.4 2.5M246.2 64.3l.4 2.4-.4 2.5" fill="none" stroke="#000" stroke-width=".3" stroke-dasharray="1.3 .6" stroke-linecap="butt"/>
<path d="M154.8 59.7a7.1 7.1 0 0 0-10.5-6.2 7.1 7.1 0 0 0-.3 12.2 7.1 7.1 0 0 0 10.8-5.6v-.4" fill="none" stroke="#000" stroke-width=".3" stroke-dasharray="6.3 1.3 1.3 1.3 1.3 1.3" stroke-linecap="butt"/>
<path d="M145 66.2l-17.4 40.4" fill="none" stroke="#000" stroke-width=".3" stroke-dasharray="6.3 1.3 1.3 1.3 1.3 1.3" stroke-dashoffset=".2" stroke-linecap="butt"/>
<path d="M226.7 38.9v8" fill="none" stroke="#000" stroke-width=".3" stroke-dasharray="6.3 1.3 1.3 1.3" stroke-dashoffset="4.3" stroke-linecap="butt"/>
<path d="M147.1 132.6h-61.5" fill="none" stroke="#000" stroke-width=".3" stroke-dasharray="6.3 1.3 1.3 1.3" stroke-dashoffset="2.9" stroke-linecap="butt"/>
<path d="M262.1 110.6v15M262.1 157.7v15M262.1 207.1v15.1" fill="none" stroke="#000" stroke-width=".3" stroke-dasharray="6.3 1.3 1.3 1.3" stroke-dashoffset=".7" stroke-linecap="butt"/>
<path d="M66.5 216.6v11.9M145.2 216.7v12" fill="none" stroke="#000" stroke-width=".3" stroke-dasharray="6.3 1.3 1.3 1.3" stroke-dashoffset="2.3" stroke-linecap="butt"/>
<path d="M103.5 123.3h1.5l-.8 3zM128.5 132.6h1.5l-.8 3zM125.6 118.3h1.4l-.7 3z" fill="#000"/>
<text font-size="5.6" x="370" y="250">CUSTOMER COPY</text>
<text font-size="4.9" x="24.5" y="290.2">Confidential C</text>
<g font-size="4.2">
<text x="224.6" y="31.8">CABLE CUT LENGTH</text>
<text x="124.5" y="38.2">2.30</text>
<text x="116.4" y="47.8">1.16</text>
<text x="124.5" y="43.2">1.10</text>
<text x="246.9" y="51.6">L</text>
<text x="35.6" y="58.2">APPLICABLE CABLE</text>
<text x="35.6" y="62.4">NOMINAL DIMENSION</text>
<text x="110.9" y="62.3">AWG</text>
<text x="110.9" y="67.6">#30(7/0.102)</text>
<text x="154.6" y="78.1" transform="rotate(-90 154.6 78.1)">1.13</text>
<text x="171.8" y="78.1" transform="rotate(-90 171.8 78.1)">1.37</text>
<text x="234.2" y="83.2">CRIMP HEIGHT</text>
<text x="145.8" y="84.7" transform="rotate(-90 145.8 84.7)">0.88</text>
<text x="176" y="85.2" transform="rotate(-90 176 85.2)">NOMINAL</text>
<text x="150" y="91.9" transform="rotate(-90 150 91.9)">NOMINAL</text>
<text x="157.6" y="91.9">SEE NOTE 6.</text>
<text x="232.2" y="91.1">BLADE MICROMETER</text>
<text x="279.3" y="99.2">0.40</text>
<text x="70.5" y="103.9" transform="rotate(-90 70.5 103.9)">JACKET</text>
<text x="196.6" y="103.5">CH-1</text>
<text x="36.1" y="114.9" transform="rotate(-90 36.1 114.9)">INNER CONDUCTOR</text>
<text x="40.3" y="114.9" transform="rotate(-90 40.3 114.9)">SILVER PLATING</text>
<text x="47.1" y="114.5" transform="rotate(-90 47.1 114.5)">DIELECTRIC CORE</text>
<text x="101" y="115.4">C</text>
<text x="122.8" y="115.4">E</text>
<text x="130.1" y="115.4">D</text>
<text x="55.1" y="123.8" transform="rotate(-90 55.1 123.8)">OUTER CONDUCTOR</text>
<text x="59.4" y="123.8" transform="rotate(-90 59.4 123.8)">SILVER OR TIN</text>
<text x="63.6" y="123.8" transform="rotate(-90 63.6 123.8)">PLATING</text>
<text x="214.4" y="134.8">i-Fit</text>
<text x="225.9" y="134.8">PART</text>
<text x="278" y="133.1">0.40</text>
<text x="284.8" y="148.6">0.40</text>
<text x="107.6" y="155.9">S= 20 : 1</text>
<text x="140.5" y="154.2">D: MAXIMUM LENGTH</text>
<text x="196.6" y="154.9">CH-2</text>
<text x="140.5" y="158.4">E: MINIMUM LENGTH</text>
<text x="140.5" y="162.7">1.1±0.1 = C-D ≠C-E</text>
<text x="32.7" y="176.8">BRAIDED SHIELD OF</text>
<text x="127.4" y="179.2">SINGLE</text>
<text x="284.8" y="177.2">0.40</text>
<text x="32.7" y="181">OUTER CONDUCTOR</text>
<text x="212" y="184.5">OUTER CONDUCTOR PART</text>
<text x="124.8" y="193.2">90232-037</text>
<text x="196.6" y="200.1">CH-3</text>
<text x="62.9" y="211.4">2.65</text>
<text x="80.8" y="212.4" transform="rotate(-90 80.8 212.4)">1.78</text>
<text x="141.6" y="212.8">2.65</text>
<text x="158.3" y="213.8" transform="rotate(-90 158.3 213.8)">1.78</text>
<text x="56.5" y="233.4">SECT. A-A</text>
<text x="135.2" y="233.8">SECT. B-B</text>
<text x="212" y="233.5">JACKET PART</text>
<text x="287.8" y="228.3">0.50</text>
<text x="62.7" y="244.5">CH-1</text>
<text x="123.1" y="244.3">1.34～1.40</text>
<text x="350.5" y="251.2">R8</text>
<text x="32.2" y="252.6">CRIMP</text>
<text x="32.2" y="256.8">HEIGHT</text>
<text x="62.7" y="254.5">CH-2</text>
<text x="123.1" y="254.7">1.36～1.42</text>
<text x="272.4" y="257">GENERAL TOLERANCE.</text>
<text x="316.9" y="260.3">MHF</text>
<text x="328.8" y="260.3">I</text>
<text x="368.6" y="261.7">-</text>
<text x="62.7" y="264.7">CH-3</text>
<text x="123.1" y="264.9">1.28～1.34</text>
<text x="316.9" y="264.5">PLUG (1.37)</text>
<text x="29.2" y="277.8">NOTE 6. DO NOT USE SOLDER COATED EITHER INNER OR OUTER CONDUCTOR CABLE.</text>
<text x="334.3" y="280.6">20351</text>
<text x="382.5" y="282.1">3/5</text>
<text x="400.3" y="282.1">21</text>
</g>
<g font-size="4.1">
<text x="260" y="252">6 MAX.</text>
<text x="260" y="247">ANGLE</text>
<text x="272.5" y="247">±2°</text>
<text x="281.2" y="247">6 OVER 30 MAX.</text>
<text x="307.5" y="247">±0.3</text>
<text x="272.5" y="252">±0.2</text>
<text x="281.2" y="252">30 OVER 120 MAX.</text>
<text x="307.5" y="252">±0.5</text>
<text x="366.8" y="272.5">mm</text>
<text x="367.4" y="282.2">A3</text>
</g>
<g font-size="3.9">
<text x="31.5" y="191.3">PART NO. OF SEMI AUTO</text>
<text x="32.6" y="195.2">TERMINATION MACHINE</text>
<text x="364.6" y="287.8">QKE-DFFDE06-02 REV.12</text>
</g>
<g font-size="2.9">
<text x="321.2" y="245.8">PROJECTION</text>
<text x="316.1" y="255.7">TITLE</text>
<text x="260.4" y="261.2">DWG.</text>
<text x="292.9" y="261.2">DATE</text>
<text x="260.6" y="269">CHK.</text>
<text x="260.6" y="277">APP.</text>
<text x="316.1" y="277">DWG. No.</text>
</g>
<text font-size="2.8" x="347.5" y="245.8">SERIES No.</text>
<g font-size="2.7">
<text x="366.9" y="255.7">SCALE</text>
<text x="367.4" y="266.1">UNIT</text>
<text x="367.7" y="277">SIZE</text>
<text x="374.7" y="277.1">SHEET</text>
<text x="393.8" y="277.1">REV.</text>
</g>
<g font-size="2.5">
<text x="133.1" y="38.2">±0.1</text>
<text x="125" y="47.8">±0.1</text>
<text x="133.1" y="43.2">±0.1</text>
</g>
<g font-size="1.4">
<text x="222.8" y="132.4">R</text>
<text x="325.7" y="257.8">R</text>
</g>
</svg>
